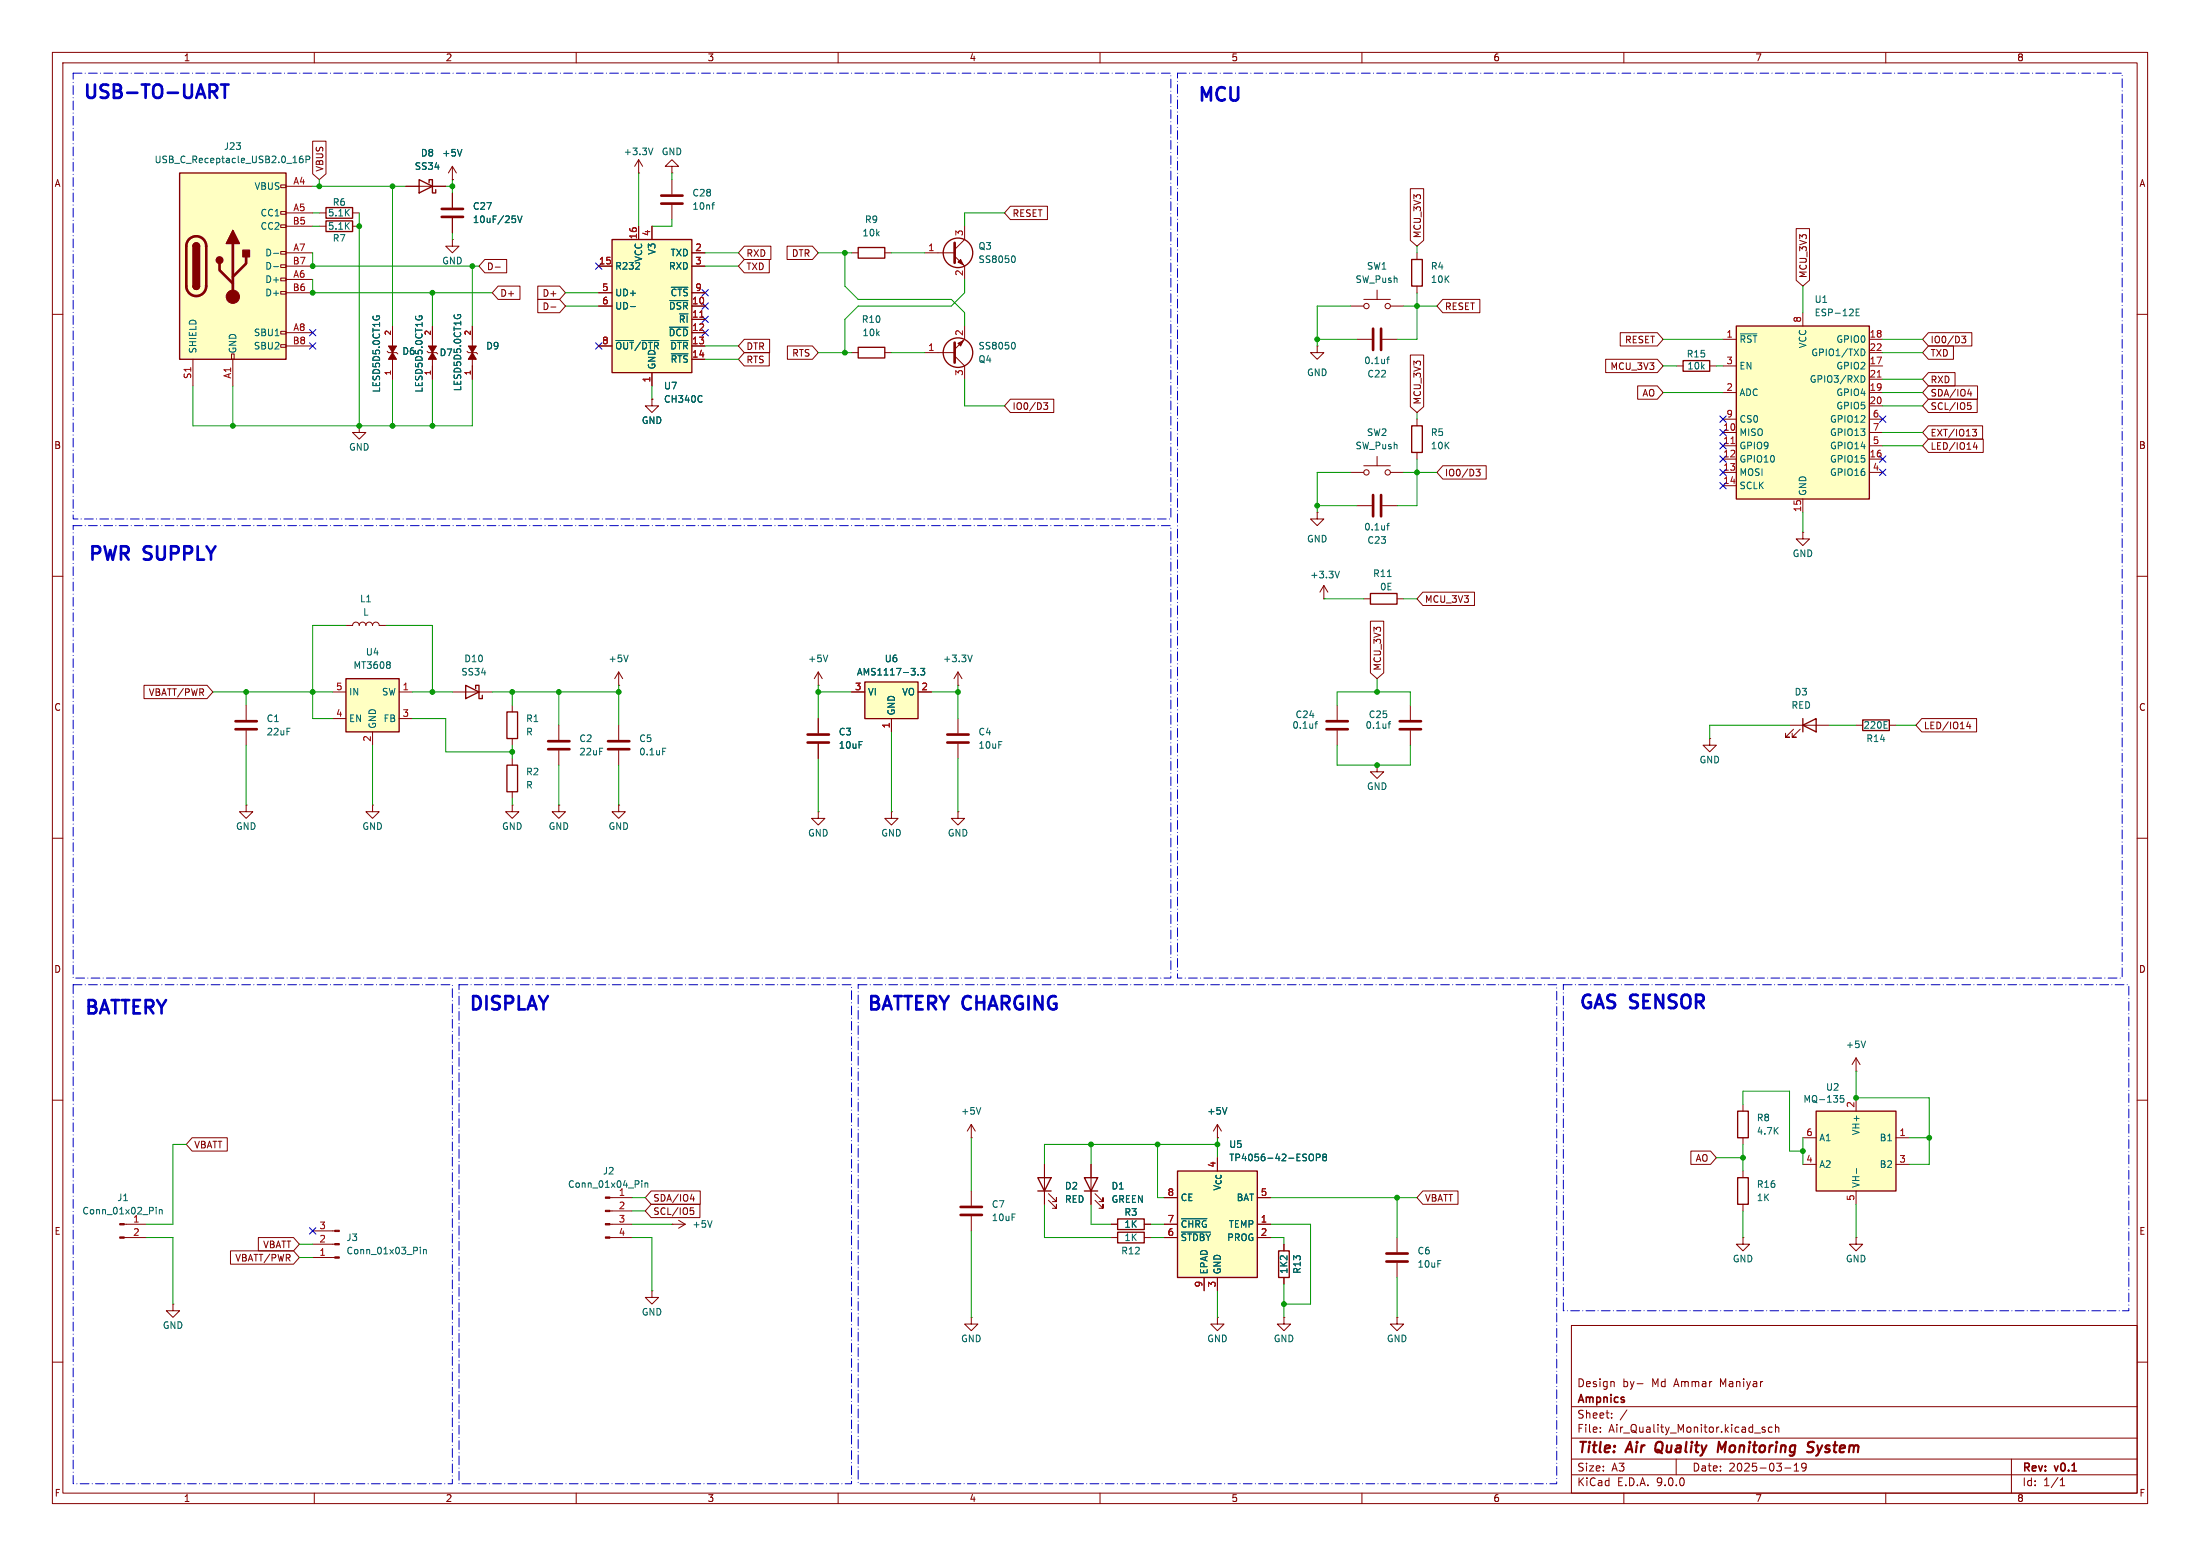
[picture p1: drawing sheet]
<svg xmlns="http://www.w3.org/2000/svg" width="420mm" height="297mm" viewBox="0 0 420 297" stroke-linecap="round" stroke-linejoin="round" font-family="sans-serif">
<g fill="none" stroke="#840000" stroke-width=".19">
<path d="M10 10h400v277h-400zM12 12h396v273h-396zM60 10v2M110 10v2M160 10v2M210 10v2M260 10v2M310 10v2M360 10v2M10 60h2M408 60h2M10 110h2"/>
<path d="M408 110h2M10 160h2M408 160h2M10 210h2M408 210h2M300 253h108v32h-108zM10 260h2M300 278.5h108M300 274.5h108M300 268.5h108M305.5 273.2v.2M305.5 272.5v.1"/>
<path d="M307.7 270.5v.2M307.7 269.8v.1M307.9 263.7l.3 .2v.8M310.6 269.1l-1.3 1.9M312.5 264.1h1.2M320 278.5v3M334.9 273.5h1.2M336.9 272.5l-.3-.1-.2 .2v.2l.5 .2v.3h-.5M338.3 272.5l-.4-.1-.3 .3 .1 .6h.6M338.9 272.5l.3-.1 .3 .1 .1 .9M338.9 271.9v1.5M342.5 279.7l.4-.4v1.5"/>
<path d="M344 279.4l-.1 .5 .2 .2 .4 .1 .3-.3M344.7 279.4a.99 .99 0 0 1-.3 1.4h-.3M384 278.5v6.5M408 260h2M60 285v2M110 285v2M160 285v2M210 285v2M260 285v2M300 281.5h108M310 285v2M340.7 280.2h1.2"/>
<path d="M342.5 280.8h.9M360 285v2M393.3 283.6h.9M393.3 282.5l.4-.4v1.5"/>
</g>
<path d="M316.2 275.5a1.5 1.5 0 0 0 0 1.6M329.5 275.2l-.9 1.4-.4-1.4-.3 2M346.3 275.3a.85 .85 0 0 0-1 .1 .45 .45 0 0 0 .2 .8l.5 .1a.51 .51 0 0 1 .1 .6 .51 .51 0 0 1-.4 .3l-.7-.1M346.9 277.8l-.2 .1" fill="none" stroke="#840000" stroke-width=".4"/>
<path d="M66 129.5h10.2v10.2h-10.2z" fill="#ffffc2"/>
<path d="M62.2 39.6h5.1v2.1h-5.1zM62.2 42.2h5.1v2h-5.1zM66 129.5h10.2v10.2h-10.2zM331.7 224.8h2.1v5.1h-2.1z" fill="none" stroke="#840000" stroke-width=".25"/>
<g fill="none" stroke="#840000" stroke-width=".19">
<path d="M61 43.2h1.2M61 40.6h1.2M67.3 43.2h1.3M67.3 40.6h1.3M63.5 132.1h2.5M63.5 137.2h2.5M71.1 139.7v2.5M76.2 132.1h2.5M76.2 137.2h2.5M106.7 138.4v2.8M118.1 138.4v2.8M106.7 143.3v2.8"/>
<path d="M118.1 143.3v2.8M232.4 217.2h.1M232.4 214.6l-.8 1.3M232.4 214.6l.8 1.3M232.4 214.6v2.6M332.7 223.5v1.3M332.7 229.9v1.2M33 248.9v1.3h1.3l-1.3 1.3-1.3-1.3h1.3M33 248.9h.1"/>
</g>
<path d="M74.4 126.4l.1 .2-.1 .2M74.4 126.9l.1 .2-.1 .4M126.5 142.8h.6M234.2 211.4l-.4 1.3" fill="none" stroke="#006464" stroke-width=".19"/>
<path d="M104.6 141.5h4.1M104.6 143h4.1M116.1 141.5h4M116.1 143h4" fill="none" stroke="#840000" stroke-width=".51"/>
<path d="M331.5 62.2h25.4v33.1h-25.4z" fill="#ffffc2"/>
<path d="M331.5 62.2h25.4v33.1h-25.4zM96.8 146.1h2v5h-2z" fill="none" stroke="#840000" stroke-width=".25"/>
<g fill="none" stroke="#840000" stroke-width=".19">
<path d="M344.2 59.7v2.5M328.9 64.8h2.6M328.9 69.9h2.6M328.9 74.9h2.6M356.9 64.8h2.5M356.9 69.9h2.5M356.9 74.9h2.5M356.9 67.3h2.5M356.9 72.4h2.5M356.9 77.5h2.5M251.5 97.8v1.3h1.2l-1.2 1.2-1.3-1.2h1.3M251.5 97.8h.1"/>
<path d="M328.9 80h2.6M328.9 82.6h2.6M328.9 85.1h2.6M328.9 87.6h2.6M328.9 90.2h2.6M328.9 92.7h2.6M344.2 95.3v2.5M356.9 80h2.5M356.9 82.6h2.5M356.9 85.1h2.5M356.9 87.6h2.5M356.9 90.2h2.5"/>
<path d="M252.7 114.3h.1M252.7 111.8l-.7 1.2M252.7 111.8l.8 1.2M252.7 111.8v2.5M255.3 134.6v2.8M255.3 139.4v2.8M97.8 144.8v1.3M97.8 151.1v1.3"/>
</g>
<path d="M354.3 59.6h.5M355 59h-.7v1.3h.7M332.2 63.7h3.2M355.3 71.7a.64 .64 0 0 1 .7 .6 .64 .64 0 0 1-.7 .7M355.6 66.6a.68 .68 0 0 1 .4 .7 .68 .68 0 0 1-.4 .6M255.7 109l-.4 1.3M251 138.2h.5M251.5 137.7l-.3 .2v1.1" fill="none" stroke="#006464" stroke-width=".19"/>
<path d="M358.4 72h.7M330.4 84.7h.8" fill="none" stroke="#a90000" stroke-width=".19"/>
<path d="M253.2 139.2h4.1M253.2 137.7h4.1" fill="none" stroke="#840000" stroke-width=".51"/>
<path d="M346.7 212.1h15.2v15.2h-15.2z" fill="#ffffc2"/>
<path d="M269.5 81.3h2v5.1h-2zM331.7 212.1h2.1v5.1h-2.1zM346.7 212.1h15.2v15.2h-15.2z" fill="none" stroke="#840000" stroke-width=".25"/>
<g fill="none" stroke="#840000" stroke-width=".19">
<path d="M121.9 33h.1M121.9 30.5l-.7 1.3M121.9 30.5l.8 1.3M121.9 30.5v2.5M128.3 31.8h1.2l-1.2-1.3-1.3 1.3h1.3v1.2M128.3 33h.1M68.6 81.3v1.3h1.2l-1.2 1.2-1.3-1.2h1.3M68.6 81.3h.1M270.5 80v1.3M270.5 86.4v1.2M47 134.6v2.8M47 139.4v2.8"/>
<path d="M118.1 130.8h.1M118.1 128.3l-.8 1.2M118.1 128.3l.8 1.2M118.1 128.3v2.5M269.2 134.6v2.8M269.2 139.4v2.8M47 153.7v1.2h1.3l-1.3 1.3-1.3-1.3h1.3M47 153.7h.1M71.1 153.7v1.2h1.3l-1.3 1.3-1.3-1.3h1.3M71.1 153.7h.1M326.4 141v1.2h1.3l-1.3 1.3-1.3-1.3h1.3M326.4 141h.1"/>
<path d="M332.7 210.8v1.3M332.7 217.2v1.2M344.2 217.2h2.5M354.3 209.6v2.5M361.9 217.2h2.6M23.7 233.7h4.2M23.7 236.2h4.2M59.7 237.5h4.2M59.7 234.9h4.2M116.4 233.7h4.2M116.4 236.2h4.2M116.4 228.6h4.2"/>
<path d="M116.4 231.1h4.2M266.7 236.2v2.8M344.2 222.2h2.5M354.3 227.3v2.6M361.9 222.2h2.6M59.7 240h4.2M266.7 241v2.8"/>
</g>
<g fill="none" stroke="#006464" stroke-width=".19">
<path d="M124.6 28.3l-.4 1.2M119.9 125l-.4 1.3M265 138.2h.5M265.5 137.7l-.3 .2v1.1M352 209.1h-.6l-.1 .6 .2-.1 .4 .1 .1 .1v.5l-.2 .1-.5-.1M29.8 230.4v.2M29.8 230.9v.8M30.4 230.9v.8M30.4 231l.2-.1h.3l.1 .8M80.2 238.1v.1M80.2 238.5v.8M80.8 238.5v.8"/>
<path d="M80.8 238.6l.2-.1 .3 .1 .1 .7M122.5 225.4v.1M122.5 225.8v.8M123.1 225.8v.8M123.1 225.9l.2-.1 .3 .1 .1 .7M354.4 223v1"/>
</g>
<path d="M45 139.2h4M45 137.7h4M267.2 139.2h4.1M267.2 137.7h4.1M264.7 239.3h4M264.7 240.8h4" fill="none" stroke="#840000" stroke-width=".51"/>
<g fill="#840000" stroke="#840000" stroke-width=".19">
<path d="M63.9 239.9h.9v.3h-.9z"/>
<path d="M63.9 237.4h.9v.2h-.9z"/>
<path d="M63.9 234.8h.9v.3h-.9z"/>
<path d="M22.9 233.6h.8v.2h-.8z"/>
<path d="M22.9 236.1h.8v.2h-.8z"/>
<path d="M115.6 228.5h.8v.2h-.8z"/>
<path d="M115.6 231h.8v.3h-.8z"/>
<path d="M115.6 233.6h.8v.2h-.8z"/>
<path d="M115.6 236.1h.8v.2h-.8z"/>
</g>
<path d="M34.3 33h20.3v35.6h-20.3z" fill="#ffffc2"/>
<g fill="none" stroke="#840000" stroke-width=".19">
<path d="M53.6 35.3h1v.5h-1zM54.6 35.6h5.1M77.5 35.6h7.6M86.4 34.3h.1M86.4 31.8v2.5M86.4 36.8v2.8M86.4 31.8l-.8 1.2M86.4 31.8l.7 1.2M128.3 34.3v2.8M128.3 39.1v2.8M53.6 40.4h1v.5h-1zM53.6 42.9h1v.5h-1z"/>
<path d="M53.6 48h1v.5h-1zM53.6 50.5h1v.6h-1zM53.6 53.1h1v.5h-1zM53.6 55.6h1v.5h-1zM54.6 40.6h5.1M54.6 43.2h5.1M54.6 48.3h5.1M54.6 50.8h5.1M54.6 53.3h5.1M54.6 55.9h5.1M86.4 41.7v2.8M257.8 58.4h2.5"/>
<path d="M260.3 57.2h5.1M262.9 55.4v1.8M265.4 58.4h2.6M36.8 68.6v5.1M44.2 67.6h.5v1h-.5zM44.4 68.6v5.1M53.6 63.2h1v.6h-1zM53.6 65.8h1v.5h-1zM54.6 63.5h5.1M54.6 66h5.1M251.5 66v1.3h1.2l-1.2 1.3-1.3-1.3h1.3M251.5 66h.1"/>
<path d="M257.8 90.2h2.5M260.3 88.9h5.1M262.9 87.1v1.8M265.4 90.2h2.6M341.6 138.4h7.6M342.4 139.2l-1.5 1.5h.7h-.7v-.7M343.7 139.2l-1.6 1.5h.8h-.8v-.7M354.3 138.4h1.3M360.7 138.4h1.2M262.9 146.1v1.2h1.3l-1.3 1.3-1.3-1.3h1.3M262.9 146.1h.1M185.4 227.3v2.8"/>
<path d="M185.4 232.2v2.7"/>
<circle cx="260.9" cy="58.4" r=".51"/>
<circle cx="264.9" cy="58.4" r=".51"/>
<circle cx="260.9" cy="90.2" r=".51"/>
<circle cx="264.9" cy="90.2" r=".51"/>
</g>
<path d="M34.3 33h20.3v35.6h-20.3zM80 34.3l2.5 1.3-2.5 1.2zM81.9 34.9v-.6h.6v2.5h.7v-.6M36.8 47a.64 .64 0 0 1 .7-.6 .64 .64 0 0 1 .6 .6M36.8 54.6a.64 .64 0 0 0 .7 .6 .64 .64 0 0 0 .6-.6M344.2 138.4l2.5-1.2v2.5zM344.2 137.2v2.5M355.6 137.4h5.1v2h-5.1z" fill="none" stroke="#840000" stroke-width=".25"/>
<path d="M84.3 39.9h4.1M126.2 37.3h4.1M126.2 38.9h4.1M36.1 45.7a1.9 1.9 0 0 1 2.1-.5 1.9 1.9 0 0 1 1.2 1.8v7.6a1.91 1.91 0 0 1-1.9 1.9 1.91 1.91 0 0 1-1.9-1.9v-7.8l.1-.6zM41.9 50.3v1.3l2.5 2.5M44.4 46.5v10.1M47 49v1.3l-2.6 2.5M84.3 41.4h4.1M183.4 230.4h4.1M183.4 231.9h4.1" fill="none" stroke="#840000" stroke-width=".51"/>
<g fill="#840000" stroke="#840000" stroke-width=".25">
<path d="M36.8 47h1.3v7.6h-1.3z"/>
<path d="M37 46.5a.64 .64 0 0 1 .7-.1 .64 .64 0 0 1 .4 .6h-1.3z"/>
<path d="M36.8 54.6h1.3a.64 .64 0 0 1-.6 .6 .64 .64 0 0 1-.7-.6z"/>
<path d="M44.4 43.9l1.3 2.6h-2.5z"/>
<path d="M46.4 47.8h1.2v1.2h-1.2z"/>
<circle cx="41.9" cy="49.7" r=".63"/>
</g>
<circle cx="44.4" cy="56.6" r="1.27" fill="#840000" stroke="#840000" stroke-width=".19"/>
<path d="M57.8 29.8l-.4 .1a.86 .86 0 0 0 0 1.2l.4-.2 .1-.4-.3-.2h-.3l-.2 .2M58.4 30.5l.6-.1 .1-.2v-.3l-.7-.1v1.3M88.2 28.5l-.4 1.3M135.9 39.1h.5M136.4 38.7h-.3M52.2 48.4h1M52.2 50.9h1M98.4 41.8v.6M98.8 41.2l.4 1.3 .5-1.3M359.7 139h.6M359.7 137.7h.6" fill="none" stroke="#006464" stroke-width=".19"/>
<path d="M116.8 45.7h15.3v25.4h-15.3z" fill="#ffffc2"/>
<g fill="none" stroke="#840000" stroke-width=".25">
<path d="M116.8 45.7h15.3v25.4h-15.3zM163.8 47.2h5.1v2.1h-5.1zM269.5 49.5h2v5.1h-2zM163.8 66.3h5.1v2h-5.1zM198.1 224.8h2.6l-1.3 2.5zM198.1 227.3h2.6M207 224.8h2.5l-1.2 2.5zM207 227.3h2.5M213.4 232.7h5v2h-5zM213.4 235.2h5v2h-5zM244.1 238.8h2v5h-2z"/>
<circle cx="182.9" cy="48.3" r="2.82"/>
<circle cx="182.9" cy="67.3" r="2.82"/>
</g>
<g fill="none" stroke="#840000" stroke-width=".19">
<path d="M114.3 50.8h2.5M114.3 55.9h2.5M114.3 58.4h2.5M121.9 43.2v2.5M124.5 43.2v2.5M132.1 50.8h2.5M132.1 55.9h2.5M132.1 58.4h2.5M132.1 48.3h2.5M162.6 48.3h1.2M168.9 48.3h1.3M176.5 48.3h5.7"/>
<path d="M182.2 48.9l1.9 1.9v2.5M184.1 43.2v2.5l-1.9 1.9M270.5 48.3v1.2M270.5 54.6v1.3M114.3 66h2.5M124.5 76.2v1.3h1.2l-1.2 1.2-1.3-1.2h1.3M124.5 76.2h.1M124.5 71.1v2.6M132.1 66h2.5M132.1 61h2.5M132.1 63.5h2.5M132.1 68.6h2.5"/>
<path d="M162.6 67.3h1.2M168.9 67.3h1.3M176.5 67.3h5.7M182.2 67.9l1.9 2v2.5M184.1 62.2v2.6l-1.9 1.9M259.1 64.8h2.8M263.9 64.8h2.8M259.1 96.5h2.8M263.9 96.5h2.8M185.4 217.2h.1M185.4 214.6l-.7 1.3M185.4 214.6l.8 1.3"/>
<path d="M185.4 214.6v2.6M199.4 222.2v7.7M200.2 229.1l1.5 1.5v-.7v.7h-.8M200.2 227.8l1.5 1.6v-.8v.8h-.8M208.3 222.2v7.7M209 229.1l1.6 1.5v-.7v.7h-.8M209 227.8l1.6 1.6v-.8v.8h-.8M212.1 233.7h1.3M212.1 236.2h1.3M218.4 233.7h1.3M218.4 236.2h1.3M245.1 237.5v1.3"/>
<path d="M185.4 251.5v1.2h1.3l-1.3 1.3-1.3-1.3h1.3M185.4 251.5h.1M245.1 243.8v1.3M266.7 251.5v1.2h1.3l-1.3 1.3-1.3-1.3h1.3M266.7 251.5h.1"/>
</g>
<g fill="none" stroke="#006464" stroke-width=".19">
<path d="M120.4 58.5h.9M127.8 57.4h3.5M128.2 54.8h3.1M193.5 48.8a.79 .79 0 0 1 0 1.3M117.6 65h3.3M122.5 65h3.3M127.8 62.5h3.5M128.1 65h3.2M128.2 67.5h3.1M134 75.6h.1M134 76.7h.1M193.5 65.3a.79 .79 0 0 1 0 1.3"/>
<path d="M264.7 68.6h.5M265.2 68.1l-.3 .2v1.1M265.2 99.9l-.3 .2v1.1M264.7 100.3h.5M187.2 211.4l-.4 1.3"/>
</g>
<path d="M133.6 60.5h.7" fill="none" stroke="#a90000" stroke-width=".19"/>
<path d="M182.2 46.4v3.8M182.2 65.4v3.8M262.1 62.7v4.1M263.7 62.7v4.1M262.1 94.5v4.1M263.7 94.5v4.1" fill="none" stroke="#840000" stroke-width=".51"/>
<g fill="#840000" stroke="#840000" stroke-width=".19">
<path d="M182.9 65.5l1-.5-.5 1z"/>
<path d="M182.9 50l.5-.5 .5 1z"/>
</g>
<path d="M224.8 223.5h15.2v20.3h-15.2z" fill="#ffffc2"/>
<path d="M321.3 68.8h5.1v2.1h-5.1zM261.6 113.3h5.1v2h-5.1zM88.9 130.8l2.5 1.3-2.5 1.3zM90.8 131.4v-.6h.6v2.6h.7v-.7M96.8 135.9h2v5.1h-2zM224.8 223.5h15.2v20.3h-15.2z" fill="none" stroke="#840000" stroke-width=".25"/>
<g fill="none" stroke="#840000" stroke-width=".19">
<path d="M86.4 45.7v1.3h1.2l-1.2 1.3-1.3-1.3h1.3M86.4 45.7h.1M73.9 67.1l.3 .2h1.5l.2 .3M74.9 62.2v3.8M74.9 68.6v3.8M81.5 67.1l.3 .2h1.5l.3 .3M82.5 62.2v3.8M82.5 68.6v3.8M89.2 67.1l.2 .2h1.5l.3 .3M90.2 62.2v3.8M90.2 68.6v3.8M320 69.9h1.3"/>
<path d="M326.4 69.9h1.3M66 119.4h1.3a.64 .64 0 0 1 .6-.7 .64 .64 0 0 1 .7 .7 .64 .64 0 0 1 .6-.7 .64 .64 0 0 1 .6 .7 .64 .64 0 0 1 .7-.7 .64 .64 0 0 1 .6 .7 .64 .64 0 0 1 .7-.7 .64 .64 0 0 1 .6 .7h1.3M260.3 114.3h1.3M266.7 114.3h1.3M344.2 101.6v1.3h1.2l-1.2 1.2-1.3-1.2h1.3M344.2 101.6h.1M86.4 132.1h7.6M97.8 134.6v1.3M182.9 130.8h.1M182.9 128.3l-.8 1.2M182.9 128.3l.7 1.2M182.9 128.3v2.5"/>
<path d="M97.8 153.7v1.2h1.3l-1.3 1.3-1.3-1.3h1.3M97.8 153.7h.1M97.8 141v1.2M106.7 153.7v1.2h1.2l-1.2 1.3-1.3-1.3h1.3M106.7 153.7h.1M354.3 204.5h.1M354.3 201.9l-.7 1.3M354.3 201.9l.8 1.3M354.3 201.9v2.6M128.3 233.7h.1M128.3 233.7h2.5M129.5 232.9l1.3 .8"/>
<path d="M130.8 233.7l-1.3 .7M222.2 228.6h2.6M222.2 233.7h2.6M222.2 236.2h2.6M240 228.6h2.6M240 233.7h2.6M240 236.2h2.6M332.7 236.2v1.3h1.3l-1.3 1.3-1.2-1.3h1.2M332.7 236.2h.1M354.3 236.2v1.3h1.3l-1.3 1.3-1.2-1.3h1.2M354.3 236.2h.1M124.5 246.4v1.2h1.2l-1.2 1.3-1.3-1.3h1.3"/>
<path d="M124.5 246.4h.1M229.9 243.8v2.6M232.4 251.5v1.2h1.3l-1.3 1.3-1.3-1.3h1.3M232.4 251.5h.1M232.4 243.8v2.6M245.1 251.5v1.2h1.3l-1.3 1.3-1.3-1.3h1.3M245.1 251.5h.1"/>
</g>
<g fill="none" stroke="#006464" stroke-width=".19">
<path d="M71.3 60.4l-.1 .3M71.9 60.5v-.2h.4l.2 .2M79.4 60.4l-.1 .3M80 60.5v-.2h.5l.1 .2M86.7 60.1v.3M87.4 60.3v-.3h.4l.2 .3M264.9 110.1h.7M185.6 125l-.4 1.3M356.1 198.7l-.4 1.3M135.9 233l-.4 1.3M225.5 232.6h4.9M225.5 235.2h5.6"/>
<path d="M250.2 220.3a.43 .43 0 0 1 .6 .4v.4a.43 .43 0 0 1-.6 .5M251.3 221l.6-.1 .1-.2v-.3l-.7-.1v1.3M252.7 220.8l-.2-.2 .2-.3h.3l.2 .2-.2 .3M252.7 220.8l-.2 .3 .1 .3 .1 .2 .4-.1 .1-.2v-.2l-.2-.3M252.7 220.8h.3"/>
</g>
<g fill="#840000" stroke="#840000" stroke-width=".19">
<path d="M74.9 67.3l.8 1.3h-1.5z"/>
<path d="M74.2 66h1.5l-.8 1.3z"/>
<path d="M90.2 67.3l.7 1.3h-1.5z"/>
<path d="M89.4 66h1.5l-.7 1.3z"/>
<path d="M82.5 67.3l.8 1.3h-1.5z"/>
<path d="M81.8 66h1.5l-.8 1.3z"/>
</g>
<path d="M165.1 130.2h10.2v7h-10.2z" fill="#ffffc2"/>
<path d="M165.1 130.2h10.2v7h-10.2z" fill="none" stroke="#840000" stroke-width=".25"/>
<g fill="none" stroke="#840000" stroke-width=".19">
<path d="M59.7 26.9h2.5v6.3l-1.2 1.1-1.3-1.1zM77.5 35.6h2.5M82.5 35.6h2.6M86.4 34.3h.1M86.4 36.8v2.8M192.9 39.4h7.1v2.5h-7.1l-1.1-1.3zM269.2 36h2.6v9.9l-1.3 1.1-1.3-1.1zM86.4 41.7v2.8M92.6 49.5h4.1v2.6h-4.1l-1.2-1.3zM94.5 51h1M95.1 54.6h4.2v2.6h-4.2l-1.1-1.3zM102.7 54.6h4.1l1.1 1.3-1.1 1.3h-4.1z"/>
<path d="M102.7 57.1h4.1l1.1 1.3-1.1 1.3h-4.1zM105.2 58.6h.9M114.3 50.8h2.5M114.3 55.9h2.5M114.3 58.4h2.5M121.9 43.2v2.5M124.5 43.2v2.5M132.1 50.8h2.5M132.1 55.9h2.5M132.1 58.4h2.5M132.1 48.3h2.5M142.1 47h5.1v2.5h-5.1l-1.1-1.2z"/>
<path d="M142.1 49.5h4.8v2.6h-4.8l-1.1-1.3zM150.3 47h4.8l1.1 1.3-1.1 1.2h-4.8zM275.4 57.1h7.1v2.6h-7.1l-1.1-1.3zM342.9 43.6h2.5v9.9l-1.2 1.1-1.3-1.1zM74.9 62.2v2.6M74.9 69.9v2.5M82.5 62.2v2.6M82.5 69.9v2.5M90.2 62.2v2.6M90.2 69.9v2.5M114.3 66h2.5M124.5 76.2h.1"/>
<path d="M124.5 71.1v2.6M132.1 66h2.5M132.1 61h2.5M132.1 63.5h2.5M132.1 68.6h2.5M142.1 67.3h4.8v2.6h-4.8l-1.1-1.3zM142.1 64.8h4.8v2.5h-4.8l-1.1-1.3zM150.3 66h4.8l1.1 1.3-1.1 1.3h-4.8zM192.9 76.2h8.3v2.5h-8.3l-1.1-1.2zM199.2 76.9h.8l-.4 .5 .4 .1v.5l-.2 .1h-.5M269.2 67.8h2.6v9.8l-1.3 1.1-1.3-1.1zM306.5 68.6h9.9l1.1 1.3-1.1 1.2h-9.9z"/>
<path d="M309.3 63.5h7.1l1.1 1.3-1.1 1.2h-7.1zM312.6 73.7h3.8l1.1 1.2-1.1 1.3h-3.8zM368.1 66h4.8v2.6h-4.8l-1.1-1.3zM368.1 73.7h9.4v2.5h-9.4l-1.1-1.3zM368.1 76.2h9.4v2.5h-9.4l-1.1-1.2zM368.1 63.5h8.3v2.5h-8.3l-1.1-1.2zM368.1 71.1h5.1v2.6h-5.1l-1.1-1.3zM374.5 64.2h.8l-.5 .5 .4 .1v.5l-.2 .1h-.5M375.6 76.9h.6M375.6 75.2h.8M375.8 77.4h.3l.2 .2-.1 .5h-.4M376.2 74.8v.8"/>
<path d="M275.4 88.9h8.3v2.5h-8.3l-1.1-1.2zM281.8 89.6h.8l-.5 .5 .4 .1v.5l-.2 .1h-.5M368.1 83.8h10.5v2.6h-10.5l-1.1-1.3zM368.1 81.3h10.4v2.5h-10.4l-1.1-1.2zM376.5 82h.8l-.4 .4 .4 .2v.4l-.2 .2h-.4M377 84.4l-.3 .9h.8M377.3 84.9v.9M261.6 118.6h2.6v9.8l-1.3 1.1-1.3-1.1zM271.6 113h9.9v2.6h-9.9l-1.1-1.3zM27.5 130.8h12l1.1 1.3-1.1 1.3h-12zM156.2 130.8h.1M156.2 128.3v2.5"/>
<path d="M156.2 137.2v2.8M156.2 128.3l-.8 1.2M156.2 128.3l.8 1.2M162.6 132.1h2.5M170.2 137.2v2.5M175.3 132.1h2.5M182.9 137.2v2.8M366.9 137.2h10.4v2.5h-10.4l-1.1-1.3zM375.8 137.8l-.3 .9h.7M376.1 138.3v.8M118.1 153.7v1.2h1.3l-1.3 1.3-1.3-1.3h1.3M118.1 153.7h.1"/>
<path d="M156.2 154.9v1.3h1.3l-1.3 1.3-1.3-1.3h1.3M156.2 154.9h.1M156.2 142v2.8M170.2 154.9v1.3h1.2l-1.2 1.3-1.3-1.3h1.3M170.2 154.9h.1M182.9 154.9v1.3h1.2l-1.2 1.3-1.3-1.3h1.3M182.9 154.9h.1M182.9 142v2.8M36.7 217.2h6.7v2.5h-6.7l-1.1-1.3zM232.4 217.2h.1M322.8 219.7h3.7l1.2 1.3-1.2 1.3h-3.7zM44 238.8h12l1.1 1.2-1.1 1.3h-12z"/>
<path d="M49.3 236.2h6.7l1.1 1.3-1.1 1.3h-6.7zM124.3 227.3h9.4v2.6h-9.4l-1.1-1.3zM124.3 229.9h9.3v2.5h-9.3l-1.1-1.3zM131.8 230.5h.6M131.8 228.8h.8M131.9 231h.3l.3 .3-.1 .4-.5 .1M132.4 228.4v.9M199.4 222.2v2.6M199.4 227.3v2.6M208.3 222.2v2.6M208.3 227.3v2.6M212.1 233.7h1.3"/>
<path d="M218.4 233.7h1.3M222.2 228.6h2.6M222.2 233.7h2.6M222.2 236.2h2.6M240 228.6h2.6M240 233.7h2.6M240 236.2h2.6M245.1 237.5v1.3M271.6 227.3h6.7v2.6h-6.7l-1.1-1.3zM229.9 243.8v2.6M232.4 243.8v2.6M245.1 243.8v1.3"/>
</g>
<g fill="none" stroke="#006464" stroke-width=".19">
<path d="M88.2 28.5l-.4 1.3M98.4 41.8v.6M98.8 41.2l.4 1.3 .5-1.3M120.4 58.5h.9M127.8 57.4h3.5M128.2 54.8h3.1M71.3 60.4l-.1 .3M71.9 60.5v-.2h.4l.2 .2M79.4 60.4l-.1 .3M80 60.5v-.2h.5l.1 .2M86.7 60.1v.3M87.4 60.3v-.3h.4l.2 .3"/>
<path d="M117.6 65h3.3M122.5 65h3.3M127.8 62.5h3.5M128.1 65h3.2M128.2 67.5h3.1M134 75.6h.1M134 76.7h.1M158 125l-.4 1.3M175.3 128.7v.1M175.7 127.6h.8l-.4 .5 .4 .1v.5l-.2 .1-.6-.1M234.2 211.4l-.4 1.3M225.5 232.6h4.9"/>
<path d="M225.5 235.2h5.6M250.2 220.3a.43 .43 0 0 1 .6 .4v.4a.43 .43 0 0 1-.6 .5M251.3 221l.6-.1 .1-.2v-.3l-.7-.1v1.3M252.7 220.8l-.2-.2 .2-.3h.3l.2 .2-.2 .3M252.7 220.8l-.2 .3 .1 .3 .1 .2 .4-.1 .1-.2v-.2l-.2-.3M252.7 220.8h.3"/>
</g>
<path d="M154.2 140.2h4M154.2 141.7h4M180.8 140.2h4.1M180.8 141.7h4.1" fill="none" stroke="#840000" stroke-width=".51"/>
<g fill="none" stroke="#009600" stroke-width=".19">
<path d="M59.7 35.6h17.8M61 34.3v1.3M74.9 35.6v26.6M85.1 35.6h1.3M86.4 34.3v2.5M121.9 33v10.2M128.3 33v1.3M59.7 48.3v2.5h31.7M59.7 53.3v2.6h34.3M59.7 40.6h1.3M59.7 43.2h1.3M68.6 40.6v40.7"/>
<path d="M82.5 55.9v6.3M86.4 44.5v1.2M90.2 50.8v11.4M107.9 58.4h6.4M107.9 55.9h6.4M128.3 41.9v1.3h-3.8M134.6 50.8h6.4M134.6 48.3h6.4M156.2 48.3h6.4M161.3 48.3v6.3l2.5 2.6h17.8l2.5 2.5v2.5M170.2 48.3h6.3M184.1 53.3v2.6l-2.5 2.5h-17.8l-2.5 2.6v6.3"/>
<path d="M191.8 40.6h-7.7v2.6M257.8 58.4h-6.3v7.6M268 58.4h6.3M270.5 47v1.3M270.5 55.9v8.9h-3.8M344.2 54.6v5.1M44.4 73.7v7.6M74.9 72.4v8.9M82.5 72.4v8.9M90.2 72.4v8.9h-53.4v-7.6M124.5 73.7v2.5M134.6 66h6.4"/>
<path d="M134.6 68.6h6.4M156.2 67.3h6.4M170.2 67.3h6.3M184.1 72.4v5.1h7.7M251.5 64.8h7.6M270.5 78.7v1.3M317.5 64.8h11.4M317.5 74.9h11.4M317.5 69.9h2.5M327.7 69.9h1.2M359.4 64.8h7.6M359.4 72.4h7.6"/>
<path d="M359.4 77.5h7.6M359.4 74.9h7.6M359.4 67.3h7.6M251.5 96.5h7.6M257.8 90.2h-6.3v7.6M268 90.2h6.3M270.5 87.6v8.9h-3.8M344.2 97.8v3.8M359.4 85.1h7.6M359.4 82.6h7.6M66 119.4h-6.3v17.8h3.8M73.7 119.4h8.8v12.7"/>
<path d="M252.7 114.3h7.6M268 114.3h2.5M40.6 132.1h22.9M47 132.1v2.5M78.7 132.1h7.7M78.7 137.2h6.4v6.3h12.7M94 132.1h24.1M97.8 132.1v2.5M106.7 132.1v6.3M118.1 130.8v7.6M156.2 132.1h6.4M156.2 130.8v6.4"/>
<path d="M170.2 139.7v15.2M177.8 132.1h5.1M182.9 130.8v6.4M255.3 134.6v-2.5h13.9v2.5M262.9 129.5v2.6M341.6 138.4h-15.2v2.6M349.2 138.4h5.1M361.9 138.4h3.9M47 142.2v11.5M71.1 142.2v11.5M97.8 142.2v2.6M97.8 152.4v1.3"/>
<path d="M106.7 146.1v7.6M118.1 146.1v7.6M156.2 144.8v10.1M182.9 144.8v10.1M255.3 142.2v3.9h13.9v-3.9M35.6 218.4h-2.6v15.3h-5.1M185.4 217.2v10.1M208.3 218.4v3.8M221 218.4v10.2h1.2M232.4 217.2v3.8M232.4 218.4h-33v3.8M332.7 210.8v-2.5h8.9v11.4h2.6"/>
<path d="M332.7 218.4v5.1M344.2 217.2v5M354.3 204.5v5.1h14v12.6h-3.8M364.5 217.2h3.8M27.9 236.2h5.1v12.7M57.1 237.5h2.6M120.6 233.7h7.7M120.6 228.6h2.6M120.6 236.2h3.9v10.2M120.6 231.1h2.6M185.4 234.9v16.6M199.4 229.9v6.3h12.7"/>
<path d="M208.3 229.9v3.8h3.8M219.7 233.7h2.5M219.7 236.2h2.5M242.6 233.7h7.6v15.2h-5.1M242.6 228.6h27.9M242.6 236.2h2.5v1.3M266.7 228.6v7.6M327.7 221h5M332.7 231.1v5.1M354.3 229.9v6.3M57.1 240h2.6M232.4 246.4v5.1"/>
<path d="M245.1 245.1v6.4M266.7 243.8v7.7"/>
</g>
<g fill="none" stroke="#000084" stroke-width=".19">
<path d="M113.7 50.2l1.2 1.2M114.9 50.2l-1.2 1.2M134 57.8l1.2 1.2M134 55.3l1.2 1.2M135.2 57.8l-1.2 1.2M135.2 55.3l-1.2 1.2M59.1 62.9l1.2 1.2M59.1 65.4l1.2 1.2M60.3 62.9l-1.2 1.2M60.3 65.4l-1.2 1.2M113.7 65.4l1.2 1.2M114.9 65.4l-1.2 1.2"/>
<path d="M134 62.9l1.2 1.2M134 60.4l1.2 1.2M135.2 62.9l-1.2 1.2M135.2 60.4l-1.2 1.2M328.3 79.4l1.2 1.2M329.5 79.4l-1.2 1.2M358.8 79.4l1.2 1.2M360 79.4l-1.2 1.2M328.3 81.9l1.2 1.3M328.3 92.1l1.2 1.2M328.3 89.6l1.2 1.2M328.3 87l1.2 1.2"/>
<path d="M328.3 84.5l1.2 1.2M329.5 81.9l-1.2 1.3M329.5 92.1l-1.2 1.2M329.5 89.6l-1.2 1.2M329.5 87l-1.2 1.2M329.5 84.5l-1.2 1.2M358.8 89.6l1.2 1.2M358.8 87l1.2 1.2M360 89.6l-1.2 1.2M360 87l-1.2 1.2M59.1 234.3l1.2 1.3M60.3 234.3l-1.2 1.3"/>
</g>
<path d="M40.6 17.5l.9 1.2M41.2 16.3a.69 .69 0 0 1 0 1M42.2 16.1h1.4M42.9 16.1v2.6" fill="none" stroke="#0000c2" stroke-width=".51"/>
<path d="M14 14h209.5v85.1h-209.5zM224.8 14h180.3v172.7h-180.3zM14 100.3h209.5v86.4h-209.5zM14 188h72.4v95.2h-72.4zM87.6 188h75v95.2h-75zM163.8 188h133.4v95.2h-133.4zM298.4 188h108v62.2h-108z" fill="none" stroke="#0000c2" stroke-width=".19" stroke-dasharray="1.7 .6 0 .6"/>
<path d="M133.6 60.5h.7" fill="none" stroke="#a90000" stroke-width=".19"/>
<g fill="#009600" stroke="#009600" stroke-width=".19">
<circle cx="61" cy="35.6" r=".46"/>
<circle cx="59.7" cy="55.9" r=".46"/>
<circle cx="59.7" cy="50.8" r=".46"/>
<circle cx="68.6" cy="43.2" r=".46"/>
<circle cx="161.3" cy="67.3" r=".46"/>
<circle cx="68.6" cy="81.3" r=".46"/>
<circle cx="44.4" cy="81.3" r=".46"/>
<circle cx="86.4" cy="35.6" r=".46"/>
<circle cx="74.9" cy="35.6" r=".46"/>
<circle cx="90.2" cy="50.8" r=".46"/>
<circle cx="82.5" cy="55.9" r=".46"/>
<circle cx="82.5" cy="81.3" r=".46"/>
<circle cx="74.9" cy="81.3" r=".46"/>
<circle cx="106.7" cy="132.1" r=".46"/>
<circle cx="97.8" cy="143.5" r=".46"/>
<circle cx="97.8" cy="132.1" r=".46"/>
<circle cx="47" cy="132.1" r=".46"/>
<circle cx="59.7" cy="132.1" r=".46"/>
<circle cx="82.5" cy="132.1" r=".46"/>
<circle cx="368.3" cy="217.2" r=".46"/>
<circle cx="354.3" cy="209.6" r=".46"/>
<circle cx="270.5" cy="58.4" r=".46"/>
<circle cx="270.5" cy="90.2" r=".46"/>
<circle cx="251.5" cy="96.5" r=".46"/>
<circle cx="221" cy="218.4" r=".46"/>
<circle cx="232.4" cy="218.4" r=".46"/>
<circle cx="344.2" cy="219.7" r=".46"/>
<circle cx="332.7" cy="221" r=".46"/>
<circle cx="245.1" cy="248.9" r=".46"/>
<circle cx="266.7" cy="228.6" r=".46"/>
<circle cx="262.9" cy="146.1" r=".46"/>
<circle cx="262.9" cy="132.1" r=".46"/>
<circle cx="156.2" cy="132.1" r=".46"/>
<circle cx="182.9" cy="132.1" r=".46"/>
<circle cx="118.1" cy="132.1" r=".46"/>
<circle cx="161.3" cy="48.3" r=".46"/>
<circle cx="251.5" cy="64.8" r=".46"/>
<circle cx="208.3" cy="218.4" r=".46"/>
</g>
<g font-size="3.5" fill="#0000c2">
<text x="15.6" y="19.6">USB-TO-UART</text>
<text x="228.4" y="20.1">MCU</text>
<text x="16.5" y="107.7">PWR</text>
<text x="27.5" y="107.7">SUPPLY</text>
<text x="15.8" y="194.3">BATTERY</text>
<text x="89.2" y="193.6">DISPLAY</text>
<text x="165.2" y="193.6">BATTERY CHARGING</text>
<text x="301.1" y="193.3">GAS SENSOR</text>
</g>
<g font-size="2.8" fill="#840000">
<text x="301" y="277.9">Title:</text>
<text x="310.6" y="277.9">Air</text>
<text x="316.9" y="277.9">Quality</text>
<text x="329.6" y="277.9">Monitoring</text>
<text x="347.5" y="277.9">System</text>
</g>
<g font-size="2.1" fill="#840000">
<text x="301" y="268.2">Ampnics</text>
<text x="301" y="265">Design</text>
<text x="309.7" y="265">by-</text>
<text x="315.4" y="265">Md</text>
<text x="319.7" y="265">Ammar</text>
<text x="328.6" y="265">Maniyar</text>
<text x="301" y="273.7">File:</text>
<text x="301" y="271">Sheet:</text>
<text x="307.1" y="273.7">Air_Quality_Monitor.kicad_sch</text>
<text x="301" y="281.1">Size:</text>
<text x="307.6" y="281.1">A3</text>
<text x="323" y="281.1">Date:</text>
<text x="330" y="281.1">2025-03-19</text>
<text x="386" y="281.3">Rev:</text>
<text x="392.4" y="281.3">v0.1</text>
<text x="301" y="283.9">KiCad</text>
<text x="308.7" y="283.9">E.D.A.</text>
<text x="316.3" y="283.9">9.0.0</text>
<text x="386" y="283.9">Id:</text>
<text x="390.1" y="283.9">1/1</text>
</g>
<g font-size="1.8" fill="#840000">
<text x="35" y="11.9">1</text>
<text x="85" y="11.9">2</text>
<text x="135" y="11.9">3</text>
<text x="185" y="11.9">4</text>
<text x="235" y="11.9">5</text>
<text x="285" y="11.9">6</text>
<text x="335" y="11.9">7</text>
<text x="385" y="11.9">8</text>
<text x="10.3" y="35.9">A</text>
<text x="61.9" y="32.9" transform="rotate(-90 61.9 32.9)">VBUS</text>
<text x="408.3" y="35.9">A</text>
<text x="193.2" y="41.6">RESET</text>
<text x="271.5" y="45.6" transform="rotate(-90 271.5 45.6)">MCU_3V3</text>
<text x="92.9" y="51.8">D-</text>
<text x="142.4" y="49.2">RXD</text>
<text x="142.4" y="51.8">TXD</text>
<text x="151.1" y="49.2">DTR</text>
<text x="345.1" y="53.2" transform="rotate(-90 345.1 53.2)">MCU_3V3</text>
<text x="95.4" y="56.8">D+</text>
<text x="103.5" y="56.8">D+</text>
<text x="103.5" y="59.4">D-</text>
<text x="275.7" y="59.4">RESET</text>
<text x="310.1" y="65.7">RESET</text>
<text x="368.5" y="65.7">IO0/D3</text>
<text x="142.4" y="69.5">RTS</text>
<text x="142.4" y="67">DTR</text>
<text x="151.1" y="68.3">RTS</text>
<text x="307.3" y="70.8">MCU_3V3</text>
<text x="368.5" y="68.3">TXD</text>
<text x="271.5" y="77.3" transform="rotate(-90 271.5 77.3)">MCU_3V3</text>
<text x="313.4" y="75.9">AO</text>
<text x="368.5" y="75.9">SDA/IO4</text>
<text x="368.5" y="73.3">RXD</text>
<text x="193.2" y="78.4">IO0/D3</text>
<text x="368.5" y="78.4">SCL/IO5</text>
<text x="368.5" y="83.5">EXT/IO13</text>
<text x="10.3" y="85.9">B</text>
<text x="368.5" y="86">LED/IO14</text>
<text x="408.2" y="85.9">B</text>
<text x="275.7" y="91.1">IO0/D3</text>
<text x="271.9" y="115.3">MCU_3V3</text>
<text x="263.8" y="128.1" transform="rotate(-90 263.8 128.1)">MCU_3V3</text>
<text x="10.3" y="135.9">C</text>
<text x="28.3" y="133">VBATT/PWR</text>
<text x="408.2" y="135.9">C</text>
<text x="367.2" y="139.4">LED/IO14</text>
<text x="10.3" y="185.9">D</text>
<text x="408.2" y="185.9">D</text>
<text x="37" y="219.4">VBATT</text>
<text x="323.6" y="221.9">AO</text>
<text x="124.6" y="229.6">SDA/IO4</text>
<text x="124.6" y="232.1">SCL/IO5</text>
<text x="271.9" y="229.6">VBATT</text>
<text x="10.3" y="235.9">E</text>
<text x="50.1" y="238.4">VBATT</text>
<text x="408.3" y="235.9">E</text>
<text x="44.8" y="241">VBATT/PWR</text>
<text x="10.3" y="285.9">F</text>
<text x="35" y="286.9">1</text>
<text x="85" y="286.9">2</text>
<text x="135" y="286.9">3</text>
<text x="185" y="286.9">4</text>
<text x="235" y="286.9">5</text>
<text x="285" y="286.9">6</text>
<text x="335" y="286.9">7</text>
<text x="385" y="286.9">8</text>
<text x="408.3" y="285.9">F</text>
</g>
<g font-size="1.8" fill="#006464">
<text x="42.7" y="28.8">J23</text>
<text x="119" y="29.8">+3.3V</text>
<text x="126.2" y="29.8">GND</text>
<text x="29.4" y="31.3">USB_C_Receptacle_USB2.0_16P</text>
<text x="79.1" y="32.6">SS34</text>
<text x="80.3" y="30.1">D8</text>
<text x="84.3" y="30.1">+5V</text>
<text x="48.5" y="36.4">VBUS</text>
<text x="49.6" y="41.5">CC1</text>
<text x="62.5" y="41.5">5.1K</text>
<text x="63.4" y="39.5">R6</text>
<text x="90.2" y="40.2">C27</text>
<text x="132.1" y="40.2">10nf</text>
<text x="132.1" y="37.7">C28</text>
<text x="49.6" y="44">CC2</text>
<text x="62.5" y="44">5.1K</text>
<text x="63.4" y="46.3">R7</text>
<text x="90.2" y="42.8">10uF/25V</text>
<text x="164.5" y="45.3">10k</text>
<text x="165" y="42.8">R9</text>
<text x="186.7" y="47.9">Q3</text>
<text x="50.5" y="49.1">D-</text>
<text x="50.5" y="51.7">D-</text>
<text x="84.3" y="50.6">GND</text>
<text x="117.3" y="51.7">R232</text>
<text x="122.8" y="50.1" transform="rotate(-90 122.8 50.1)">VCC</text>
<text x="125.3" y="48.7" transform="rotate(-90 125.3 48.7)">V3</text>
<text x="127.6" y="51.7">RXD</text>
<text x="127.9" y="49.1">TXD</text>
<text x="186.7" y="50.4">SS8050</text>
<text x="260.9" y="51.7">SW1</text>
<text x="273.1" y="51.7">R4</text>
<text x="50.5" y="54.2">D+</text>
<text x="50.5" y="56.7">D+</text>
<text x="117.3" y="56.7">UD+</text>
<text x="117.3" y="59.3">UD-</text>
<text x="127.6" y="59.3">~{DSR}</text>
<text x="127.9" y="56.7">~{CTS}</text>
<text x="258.7" y="54.2">SW_Push</text>
<text x="273.1" y="54.2">10K</text>
<text x="346.3" y="58">U1</text>
<text x="48.4" y="64.4">SBU1</text>
<text x="127.6" y="64.4">~{DCD}</text>
<text x="129.5" y="61.8">~{RI}</text>
<text x="164.4" y="61.8">R10</text>
<text x="164.5" y="64.4">10k</text>
<text x="332" y="65.6">~{RST}</text>
<text x="346.3" y="60.6">ESP-12E</text>
<text x="350.5" y="65.6">GPIO0</text>
<text x="37.7" y="67.6" transform="rotate(-90 37.7 67.6)">SHIELD</text>
<text x="45.3" y="67.6" transform="rotate(-90 45.3 67.6)">GND</text>
<text x="48.4" y="66.9">SBU2</text>
<text x="76.7" y="67.9">D6</text>
<text x="83.8" y="68.2">D7</text>
<text x="92.7" y="66.9">D9</text>
<text x="117.3" y="66.9">~{OUT}/~{DTR}</text>
<text x="125.3" y="70.6" transform="rotate(-90 125.3 70.6)">GND</text>
<text x="127.9" y="66.9">~{DTR}</text>
<text x="127.9" y="69.4">~{RTS}</text>
<text x="186.7" y="69.4">Q4</text>
<text x="186.7" y="66.9">SS8050</text>
<text x="249.4" y="72">GND</text>
<text x="260.3" y="69.7">0.1uf</text>
<text x="321.9" y="68.4">R15</text>
<text x="322" y="70.7">10k</text>
<text x="332" y="70.7">EN</text>
<text x="345" y="66.6" transform="rotate(-90 345 66.6)">VCC</text>
<text x="345.7" y="68.2">GPIO1/TXD</text>
<text x="350.5" y="70.7">GPIO2</text>
<text x="72.7" y="75" transform="rotate(-90 72.7 75)">LESD5D5.0CT1G</text>
<text x="80.9" y="75" transform="rotate(-90 80.9 75)">LESD5D5.0CT1G</text>
<text x="88.2" y="74.8" transform="rotate(-90 88.2 74.8)">LESD5D5.0CT1G</text>
<text x="126.7" y="74.5">U7</text>
<text x="126.7" y="77.1">CH340C</text>
<text x="260.9" y="72.2">C22</text>
<text x="332" y="75.8">ADC</text>
<text x="345.4" y="73.3">GPIO3/RXD</text>
<text x="350.5" y="75.8">GPIO4</text>
<text x="122.4" y="81.1">GND</text>
<text x="260.9" y="83.4">SW2</text>
<text x="273.1" y="83.4">R5</text>
<text x="332" y="80.9">CS0</text>
<text x="332" y="83.4">MISO</text>
<text x="349.3" y="80.9">GPIO12</text>
<text x="349.3" y="83.4">GPIO13</text>
<text x="350.5" y="78.3">GPIO5</text>
<text x="66.5" y="86.2">GND</text>
<text x="258.7" y="86">SW_Push</text>
<text x="273.1" y="86">10K</text>
<text x="332" y="86">GPIO9</text>
<text x="332" y="88.5">GPIO10</text>
<text x="349.3" y="86">GPIO14</text>
<text x="349.3" y="88.5">GPIO15</text>
<text x="332" y="91">MOSI</text>
<text x="332" y="93.6">SCLK</text>
<text x="345" y="94.7" transform="rotate(-90 345 94.7)">GND</text>
<text x="349.3" y="91">GPIO16</text>
<text x="260.3" y="101.4">0.1uf</text>
<text x="249.4" y="103.7">GND</text>
<text x="260.9" y="104">C23</text>
<text x="342.1" y="106.5">GND</text>
<text x="250" y="110.6">+3.3V</text>
<text x="262" y="110.3">R11</text>
<text x="263.4" y="112.9">0E</text>
<text x="68.6" y="115.2">L1</text>
<text x="69.2" y="117.7">L</text>
<text x="69.7" y="125.3">U4</text>
<text x="67.4" y="127.9">MT3608</text>
<text x="88" y="129.1">SS34</text>
<text x="88.5" y="126.6">D10</text>
<text x="116.1" y="126.6">+5V</text>
<text x="154.2" y="126.6">+5V</text>
<text x="163.5" y="129.1">AMS1117-3.3</text>
<text x="168.8" y="126.6">U6</text>
<text x="179.9" y="126.6">+3.3V</text>
<text x="66.5" y="132.9">IN</text>
<text x="72.8" y="132.9">SW</text>
<text x="165.6" y="132.9">VI</text>
<text x="171" y="136.7" transform="rotate(-90 171 136.7)">GND</text>
<text x="172.1" y="132.9">VO</text>
<text x="247.2" y="137.3">C24</text>
<text x="261.2" y="137.3">C25</text>
<text x="341.9" y="135.5">RED</text>
<text x="342.5" y="132.9">D3</text>
<text x="50.8" y="138">C1</text>
<text x="50.8" y="140.6">22uF</text>
<text x="66.5" y="138">EN</text>
<text x="72" y="139.2" transform="rotate(-90 72 139.2)">GND</text>
<text x="73.1" y="138">FB</text>
<text x="100.3" y="138">R1</text>
<text x="100.3" y="140.6">R</text>
<text x="110.5" y="141.8">C2</text>
<text x="121.9" y="141.8">C5</text>
<text x="160" y="140.6">C3</text>
<text x="160" y="143.1">10uF</text>
<text x="186.7" y="140.6">C4</text>
<text x="186.7" y="143.1">10uF</text>
<text x="246.6" y="139.3">0.1uf</text>
<text x="260.6" y="139.3">0.1uf</text>
<text x="355.6" y="139.3">220E</text>
<text x="356.2" y="141.8">R14</text>
<text x="100.3" y="148.2">R2</text>
<text x="110.5" y="144.4">22uF</text>
<text x="121.9" y="144.4">0.1uF</text>
<text x="324.4" y="145.9">GND</text>
<text x="100.3" y="150.7">R</text>
<text x="260.9" y="151">GND</text>
<text x="45" y="158.6">GND</text>
<text x="69.1" y="158.6">GND</text>
<text x="95.8" y="158.6">GND</text>
<text x="104.6" y="158.6">GND</text>
<text x="116.1" y="158.6">GND</text>
<text x="154.2" y="159.9">GND</text>
<text x="168.1" y="159.9">GND</text>
<text x="180.8" y="159.9">GND</text>
<text x="352.3" y="200.3">+5V</text>
<text x="348.5" y="208.4">U2</text>
<text x="183.4" y="213">+5V</text>
<text x="230.4" y="213">+5V</text>
<text x="335.3" y="214.2">R8</text>
<text x="344.2" y="210.7">MQ-135</text>
<text x="234.6" y="221.8">TP4056-42-ESOP8</text>
<text x="234.6" y="219.3">U5</text>
<text x="335.3" y="216.8">4.7K</text>
<text x="347.2" y="218">A1</text>
<text x="355.2" y="216.8" transform="rotate(-90 355.2 216.8)">VH+</text>
<text x="358.8" y="218">B1</text>
<text x="108.3" y="226.9">Conn_01x04_Pin</text>
<text x="115" y="224.4">J2</text>
<text x="203.2" y="227.2">D2</text>
<text x="212.1" y="227.2">D1</text>
<text x="233.3" y="227.4" transform="rotate(-90 233.3 227.4)">V_{CC}</text>
<text x="335.3" y="226.9">R16</text>
<text x="347.2" y="223.1">A2</text>
<text x="355.2" y="226.8" transform="rotate(-90 355.2 226.8)">VH-</text>
<text x="358.8" y="223.1">B2</text>
<text x="15.6" y="232">Conn_01x02_Pin</text>
<text x="22.3" y="229.5">J1</text>
<text x="25.3" y="233.4">1</text>
<text x="118" y="228.3">1</text>
<text x="189.2" y="230.7">C7</text>
<text x="189.2" y="233.3">10uF</text>
<text x="203.2" y="229.8">RED</text>
<text x="212.1" y="229.8">GREEN</text>
<text x="214.6" y="232.3">R3</text>
<text x="225.3" y="229.5">CE</text>
<text x="236" y="229.5">BAT</text>
<text x="335.3" y="229.5">1K</text>
<text x="66" y="237.1">J3</text>
<text x="66" y="239.6">Conn_01x03_Pin</text>
<text x="132.1" y="234.5">+5V</text>
<text x="214" y="239.6">R12</text>
<text x="214.6" y="234.5">1K</text>
<text x="214.6" y="237.1">1K</text>
<text x="225.3" y="234.5">~{CHRG}</text>
<text x="225.3" y="237.1">~{STDBY} PROG</text>
<text x="234.5" y="234.5">TEMP</text>
<text x="270.5" y="239.6">C6</text>
<text x="230.7" y="243.3" transform="rotate(-90 230.7 243.3)">EPAD</text>
<text x="233.3" y="243.3" transform="rotate(-90 233.3 243.3)">GND</text>
<text x="246" y="243.2" transform="rotate(-90 246 243.2)">1K2</text>
<text x="248.5" y="243.2" transform="rotate(-90 248.5 243.2)">R13</text>
<text x="270.5" y="242.2">10uF</text>
<text x="330.7" y="241.1">GND</text>
<text x="352.3" y="241.1">GND</text>
<text x="122.4" y="251.3">GND</text>
<text x="31" y="253.8">GND</text>
<text x="183.4" y="256.4">GND</text>
<text x="230.4" y="256.4">GND</text>
<text x="243.1" y="256.4">GND</text>
<text x="264.7" y="256.4">GND</text>
</g>
<g font-size="1.8" fill="#a90000">
<text x="55.9" y="35.3">A4</text>
<text x="55.9" y="40.4">A5</text>
<text x="55.8" y="42.9">B5</text>
<text x="121.7" y="45.8" transform="rotate(-90 121.7 45.8)">16</text>
<text x="124.2" y="45.2" transform="rotate(-90 124.2 45.2)">4</text>
<text x="183.9" y="45.2" transform="rotate(-90 183.9 45.2)">3</text>
<text x="55.8" y="50.5">B7</text>
<text x="55.9" y="48">A7</text>
<text x="55.9" y="53.1">A6</text>
<text x="114.3" y="50.5">15</text>
<text x="132.6" y="48">2</text>
<text x="132.6" y="50.5">3</text>
<text x="177.1" y="48">1</text>
<text x="183.9" y="52.8" transform="rotate(-90 183.9 52.8)">2</text>
<text x="55.8" y="55.6">B6</text>
<text x="114.9" y="55.6">5</text>
<text x="114.9" y="58.2">6</text>
<text x="132" y="58.2">10</text>
<text x="132.6" y="55.6">9</text>
<text x="55.8" y="65.8">B8</text>
<text x="55.9" y="63.2">A8</text>
<text x="114.9" y="65.8">8</text>
<text x="132" y="60.7">11</text>
<text x="132" y="63.2">12</text>
<text x="132" y="65.8">13</text>
<text x="183.9" y="64.2" transform="rotate(-90 183.9 64.2)">2</text>
<text x="329.5" y="64.5">1</text>
<text x="343.9" y="61.7" transform="rotate(-90 343.9 61.7)">8</text>
<text x="356.8" y="64.5">18</text>
<text x="132" y="68.3">14</text>
<text x="177.1" y="67.1">1</text>
<text x="183.9" y="71.8" transform="rotate(-90 183.9 71.8)">3</text>
<text x="329.5" y="69.6">3</text>
<text x="356.8" y="67.1">22</text>
<text x="356.8" y="69.6">17</text>
<text x="36.6" y="72.4" transform="rotate(-90 36.6 72.4)">S1</text>
<text x="44.2" y="72.4" transform="rotate(-90 44.2 72.4)">A1</text>
<text x="124.2" y="73.1" transform="rotate(-90 124.2 73.1)">1</text>
<text x="329.5" y="74.7">2</text>
<text x="356.8" y="72.1">21</text>
<text x="356.8" y="74.7">19</text>
<text x="356.8" y="77.2">20</text>
<text x="328.9" y="82.3">10</text>
<text x="329.5" y="79.8">9</text>
<text x="357.4" y="79.8">6</text>
<text x="357.4" y="82.3">7</text>
<text x="328.9" y="84.8">11</text>
<text x="328.9" y="87.4">12</text>
<text x="328.9" y="89.9">13</text>
<text x="356.8" y="87.4">16</text>
<text x="357.4" y="84.8">5</text>
<text x="357.4" y="89.9">4</text>
<text x="328.9" y="92.5">14</text>
<text x="343.9" y="97.8" transform="rotate(-90 343.9 97.8)">15</text>
<text x="64.1" y="131.8">5</text>
<text x="76.8" y="131.8">1</text>
<text x="163.1" y="131.8">3</text>
<text x="175.8" y="131.8">2</text>
<text x="64.1" y="136.9">4</text>
<text x="76.8" y="136.9">3</text>
<text x="70.9" y="141.7" transform="rotate(-90 70.9 141.7)">2</text>
<text x="169.9" y="139.1" transform="rotate(-90 169.9 139.1)">1</text>
<text x="354.1" y="211.5" transform="rotate(-90 354.1 211.5)">2</text>
<text x="344.7" y="216.9">6</text>
<text x="344.7" y="222">4</text>
<text x="362.5" y="216.9">1</text>
<text x="362.5" y="222">3</text>
<text x="232.2" y="223" transform="rotate(-90 232.2 223)">4</text>
<text x="118" y="230.9">2</text>
<text x="118" y="233.4">3</text>
<text x="222.8" y="228.3">8</text>
<text x="222.8" y="233.4">7</text>
<text x="240.6" y="228.3">5</text>
<text x="240.6" y="233.4">1</text>
<text x="354.1" y="229.3" transform="rotate(-90 354.1 229.3)">5</text>
<text x="25.3" y="236">2</text>
<text x="60.9" y="239.8">1</text>
<text x="60.9" y="237.2">2</text>
<text x="60.9" y="234.7">3</text>
<text x="118" y="236">4</text>
<text x="222.8" y="236">6</text>
<text x="240.6" y="236">2</text>
<text x="229.6" y="245.8" transform="rotate(-90 229.6 245.8)">9</text>
<text x="232.2" y="245.8" transform="rotate(-90 232.2 245.8)">3</text>
</g>
<g font-size="1.4" fill="#a90000">
<text x="74.7" y="64.1" transform="rotate(-90 74.7 64.1)">2</text>
<text x="82.3" y="64.1" transform="rotate(-90 82.3 64.1)">2</text>
<text x="89.9" y="64.1" transform="rotate(-90 89.9 64.1)">2</text>
<text x="74.7" y="71.7" transform="rotate(-90 74.7 71.7)">1</text>
<text x="82.3" y="71.7" transform="rotate(-90 82.3 71.7)">1</text>
<text x="89.9" y="71.7" transform="rotate(-90 89.9 71.7)">1</text>
</g>
</svg>
